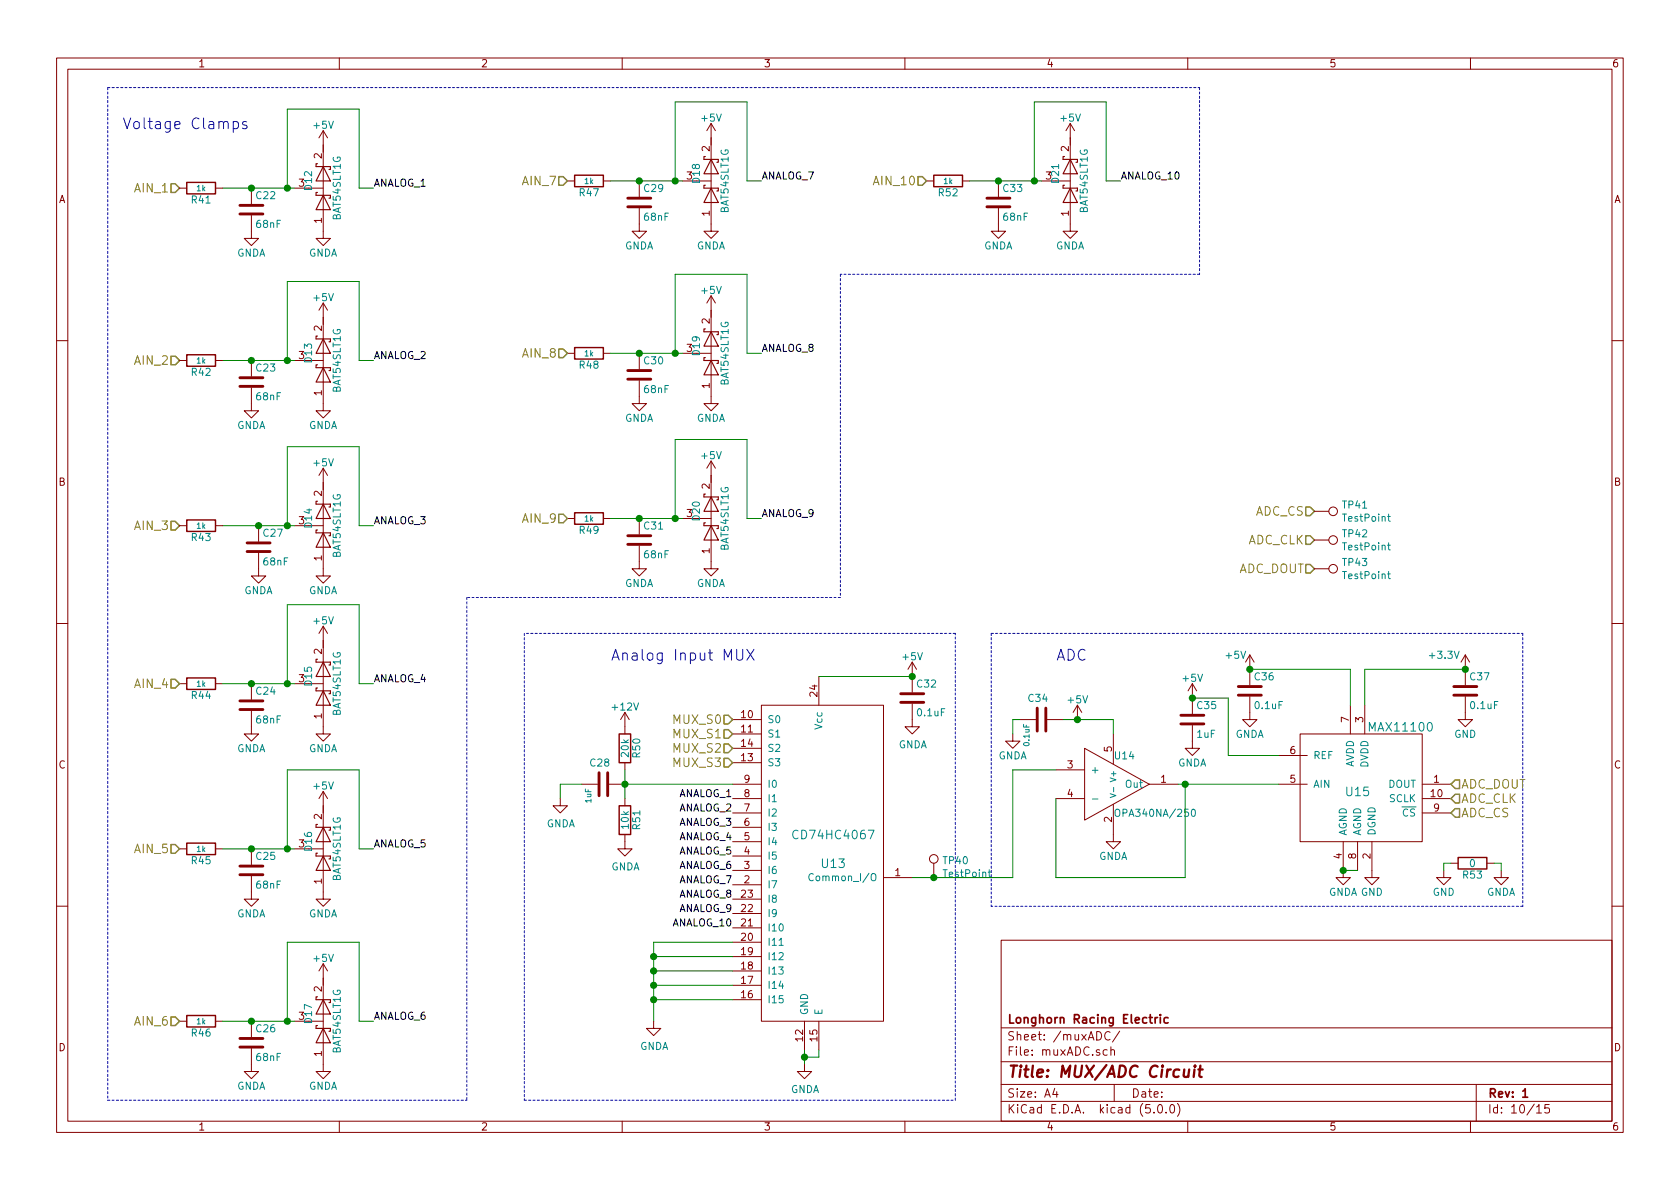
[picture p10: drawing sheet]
<svg xmlns="http://www.w3.org/2000/svg" width="297mm" height="210mm" viewBox="0 0 297 210" stroke-linecap="round" stroke-linejoin="round" font-family="sans-serif">
<g fill="none" stroke="#840000" stroke-width=".18">
<path d="M10 10.3h277v189.9h-277zM12 12.2h273v186.1h-273zM60 10.3v1.9M110 10.3v1.9M160 10.3v1.9M210 10.3v1.9M260 10.3v1.9M31.7 33.3h1.3M38.1 33.3h1.3M44.4 38.1v4.1h1.3l-1.3 1.2-1.2-1.2h1.2M44.4 33.3v2.8M52.1 33.3h5"/>
<path d="M57.1 23.1v19.1h1.3l-1.3 1.2-1.2-1.2h1.2M57.1 23.1l-.7 1.3M57.1 23.1l.8 1.3M100.3 32h1.3M106.7 32h1.2M113 36.8v4.1h1.3l-1.3 1.3-1.2-1.3h1.2M113 32v2.8M120.6 32h5.1M125.7 21.8v19.1h1.3l-1.3 1.3-1.2-1.3h1.2M125.7 21.8l-.7 1.3M125.7 21.8l.8 1.3M163.8 32h1.3"/>
<path d="M170.2 32h1.2M176.5 36.8v4.1h1.3l-1.3 1.3-1.2-1.3h1.2M176.5 32v2.8M184.1 32h5.1M189.2 21.8v19.1h1.3l-1.3 1.3-1.2-1.3h1.2M189.2 21.8l-.7 1.3M189.2 21.8l.8 1.3M57.1 53.6v19h1.3l-1.3 1.3-1.2-1.3h1.2M57.1 53.6l-.7 1.3M57.1 53.6l.8 1.3M125.7 52.3v19.1h1.3l-1.3 1.2-1.2-1.2h1.2M125.7 52.3l-.7 1.3"/>
<path d="M125.7 52.3l.8 1.3M10 60.2h2M31.7 63.7h1.3M38.1 63.7h1.3M44.4 68.6v4h1.3l-1.3 1.3-1.2-1.3h1.2M44.4 63.7v2.8M52.1 63.7h5M100.3 62.5h1.3M106.7 62.5h1.2M113 67.3v4.1h1.3l-1.3 1.2-1.2-1.2h1.2M113 62.5v2.8M120.6 62.5h5.1"/>
<path d="M285 60.2h2M31.7 93h1.3M38.1 93h1.3M45.7 97.8v4h1.3l-1.3 1.3-1.3-1.3h1.3M45.7 93v2.8M52.1 93h5M57.1 82.8v19h1.3l-1.3 1.3-1.2-1.3h1.2M57.1 82.8l-.7 1.3M57.1 82.8l.8 1.3M100.3 91.7h1.3M106.7 91.7h1.2M113 96.5v4.1h1.3l-1.3 1.2-1.2-1.2h1.2"/>
<path d="M113 91.7v2.8M120.6 91.7h5.1M125.7 81.5v19.1h1.3l-1.3 1.2-1.2-1.2h1.2M125.7 81.5l-.7 1.3M125.7 81.5l.8 1.3M232.4 90.4h2.5M232.4 95.5h2.5M10 110.3h2M57.1 110.7v19.1h1.3l-1.3 1.3-1.2-1.3h1.2M57.1 110.7l-.7 1.3M57.1 110.7l.8 1.3M144.8 119.6v5.1"/>
<path d="M161.3 117.1l-.8 1.3M161.3 117.1v5.3M161.3 117.1l.8 1.3M221 115.8l-.8 1.3M221 115.8v5.4M221 115.8l.7 1.3M232.4 100.6h2.5M259.1 115.8l-.8 1.3M259.1 115.8v5.4M259.1 115.8l.7 1.3M285 110.3h2M31.7 120.9h1.3"/>
<path d="M38.1 120.9h1.3M44.4 125.7v4.1h1.3l-1.3 1.3-1.2-1.3h1.2M44.4 120.9v2.8M52.1 120.9h5M57.1 139.9v19.1h1.3l-1.3 1.3-1.2-1.3h1.2M57.1 139.9l-.7 1.3M57.1 139.9l.8 1.3M102.9 138.7h2.8M107.7 138.7h2.8M110.5 126v3.8M110.5 134.9v1.2M110.5 126l-.8 1.2"/>
<path d="M110.5 126l.8 1.2M129.5 127.2h5.1M129.5 129.8h5.1M129.5 134.9h5.1M129.5 132.3h5.1M129.5 138.7h5.1M134.6 124.7h21.6v55.9h-21.6zM161.3 124.5v4h1.3l-1.3 1.3-1.3-1.3h1.3M179.1 129.8v1.3h1.2l-1.2 1.2-1.3-1.2h1.3M180.3 127.2h2.8M185.2 127.2h2.8M186.7 136.1h5.1"/>
<path d="M190.5 124.7l-.8 1.3M190.5 124.7v2.5M190.5 124.7l.8 1.3M191.8 132.3l11.4 6.4-11.4 6.3zM196.8 129.8v5.3M203.2 138.7h5.1M210.8 128.3v4h1.3l-1.3 1.3-1.3-1.3h1.3M210.8 120.9l-.7 1.3M210.8 120.9v5.3M210.8 120.9l.8 1.3M221 123.2v4h1.2l-1.2 1.3-1.3-1.3h1.3M226.1 138.7h5"/>
<path d="M226.1 133.6h5M229.9 129.8h21.6v19h-21.6zM238.8 124.7v5.1M241.3 124.7v5.1M251.5 138.7h5M259.1 123.2v4h1.2l-1.2 1.3-1.3-1.3h1.3M31.7 150.1h1.3M38.1 150.1h1.3M44.4 154.9v4.1h1.3l-1.3 1.3-1.2-1.3h1.2M44.4 150.1v2.8M52.1 150.1h5M99.1 141.2v1.3h1.2l-1.2 1.3-1.3-1.3h1.3"/>
<path d="M110.5 147.6v2.5h1.3l-1.3 1.3-1.3-1.3h1.3M110.5 141.2v1.3M129.5 156.5h5.1M129.5 159h5.1M129.5 153.9h5.1M129.5 151.4h5.1M129.5 148.8h5.1M129.5 146.3h5.1M129.5 143.8h5.1M129.5 141.2h5.1M156.2 155.2h5.1M165.1 152.6v2.6"/>
<path d="M186.7 141.2h5.1M196.8 142.2v6.6h1.3l-1.3 1.3-1.2-1.3h1.2M237.5 148.8v6.4h1.3l-1.3 1.3-1.3-1.3h1.3M240 148.8v5.1M242.6 148.8v6.4h1.2l-1.2 1.3-1.3-1.3h1.3M251.5 143.8h5M251.5 141.2h5M255.3 153.9v1.3h1.2l-1.2 1.3-1.3-1.3h1.3M256.5 152.6h1.3M262.9 152.6h1.3M265.4 153.9v1.3h1.3l-1.3 1.3-1.2-1.3h1.2M10 160.2h2"/>
<path d="M57.1 170.4v19.1h1.3l-1.3 1.2-1.2-1.2h1.2M57.1 170.4l-.7 1.3M57.1 170.4l.8 1.3M129.5 176.8h5.1M129.5 174.2h5.1M129.5 171.7h5.1M129.5 169.2h5.1M129.5 166.6h5.1M129.5 164.1h5.1M129.5 161.5h5.1M177 166.3h108v32h-108zM285 160.2h2"/>
<path d="M31.7 180.6h1.3M38.1 180.6h1.3M44.4 185.4v4.1h1.3l-1.3 1.2-1.2-1.2h1.2M44.4 180.6v2.8M52.1 180.6h5M60 198.3v1.9M110 198.3v1.9M115.6 180.6v1.3h1.2l-1.2 1.2-1.3-1.2h1.3M142.2 188.2v1.3h1.3l-1.3 1.2-1.2-1.2h1.2M142.2 180.6v5.1M144.8 180.6v5.1M160 198.3v1.9"/>
<path d="M177 194.8h108M177 191.8h108M177 187.8h108M177 181.8h108M186.5 192.5l-.4 1h1M186.8 193v1M195.8 185.7l-.5-.1-.3 .3 .1 .6 .2 .1 .5-.1M196.3 182.6a.7 .7 0 0 0-.9 .2 .7 .7 0 0 0 .1 .9 .55 .55 0 0 0 .8 .1M196.4 185.7h.1a.37 .37 0 0 1 .6 .1v.8M196.4 185.1v1.5M197 191.8v3M198 182.3l-1.3 2"/>
<path d="M204 196.7v.1M204.8 195.5l.4-.2a.94 .94 0 0 1 0 1.5 .79 .79 0 0 1-.4-1.3zM206.2 196.7v.1M207 195.4l.3-.1a.94 .94 0 0 1 0 1.5 .82 .82 0 0 1-.3-1.4zM208.2 195.1a1.71 1.71 0 0 1 0 2.3M210 198.3v1.9M260 198.3v1.9M261 191.8v6.5M271.7 195.8l.4-.5v1.5M271.7 196.8h.8M273.9 195.3h-.7l-.1 .7 .2-.1 .5 .1 .2 .2-.1 .5-.2 .1-.6-.1"/>
<circle cx="235.7" cy="90.4" r=".76"/>
<circle cx="235.7" cy="95.5" r=".76"/>
<circle cx="235.7" cy="100.6" r=".76"/>
<circle cx="165.1" cy="151.9" r=".76"/>
</g>
<path d="M204.2 179.9v1M204.7 179.9l-.3 .1-.2 .2M205.2 179.4v.2M205.2 179.9v1M206.5 180l-.4-.1-.3 .3 .1 .6 .2 .1 .4-.1M269.2 193l.5-.5v1.5M269.2 194h.9" fill="none" stroke="#840000" stroke-width=".3"/>
<path d="M209.4 189.1l-.1 1.2a.59 .59 0 0 0 .8 0M210.3 189.1l-.2 1.3M211.2 189.1l-.2 1.3M211.3 188.4l-.1 .1 .1 .1v-.2v.2M211.9 189.1h.7M212.2 188.4l-.2 1.8 .1 .1 .4 .1" fill="none" stroke="#840000" stroke-width=".41"/>
<g fill="none" stroke="#008484" stroke-width=".18">
<path d="M245.3 91.3h.5M245.3 96.4h.5M245.5 90.9v1.1l.3 .2M245.5 96v1.1l.3 .2M245.3 101.5h.5M245.5 101.1v1.1l.3 .1M196.9 139.2v.8M143.8 154.6a.6 .6 0 0 0-.8 .4 .6 .6 0 0 0 .6 .7l.2-.1M174.7 154.2h.5M174.9 153.8v1.1l.3 .2M193.1 141.3h1M196.3 140.4l1 .3-1 .3"/>
<path d="M197.2 143.3a.45 .45 0 0 1 .7 0 .88 .88 0 0 1-.2 1.1l-.4-.1a1.07 1.07 0 0 1-.1-1zM210.7 143.2l.2-.1a.69 .69 0 0 1 .5 .6 .69 .69 0 0 1-.5 .7l-.2-.2-.1-.3zM137.7 167.2h.8"/>
</g>
<g fill="none" stroke="#840000" stroke-width=".25">
<path d="M33 32.3h5.1v2h-5.1zM101.6 31h5.1v2h-5.1zM165.1 31h5.1v2h-5.1zM33 62.7h5.1v2.1h-5.1zM101.6 61.5h5.1v2h-5.1zM33 91.9h5.1v2.1h-5.1zM101.6 90.7h5.1v2h-5.1zM33 119.9h5.1v2h-5.1zM109.5 129.8h2v5.1h-2zM33 149.1h5.1v2h-5.1zM109.5 142.5h2v5.1h-2zM257.8 151.6h5.1v2.1h-5.1z"/>
<path d="M33 179.6h5.1v2h-5.1z"/>
</g>
<g fill="none" stroke="#840000" stroke-width=".51">
<path d="M42.4 37.8h4.1M42.4 36.3h4.1M111 36.6h4.1M111 35h4.1M174.5 36.6h4.1M174.5 35h4.1M42.4 68.3h4.1M42.4 66.8h4.1M111 67.1h4.1M111 65.5h4.1M43.7 97.5h4.1M43.7 96h4.1"/>
<path d="M111 96.3h4.1M111 94.7h4.1M42.4 125.5h4.1M42.4 123.9h4.1M105.9 136.6v4.1M107.4 136.6v4.1M159.3 124.2h4M159.3 122.7h4M183.4 125.2v4.1M184.9 125.2v4.1M208.8 128h4.1M208.8 126.5h4.1"/>
<path d="M218.9 122.9h4.1M218.9 121.4h4.1M257 122.9h4.1M257 121.4h4.1M42.4 154.7h4.1M42.4 153.2h4.1M42.4 185.2h4.1M42.4 183.6h4.1"/>
</g>
<path d="M41.2 21.6l.6-.1 .4 .3v.6l-.2 .3-.2 .1-.6-.1M41.2 21.5v1.9M43.6 21.6l-.4-.1-.3 .3 .1 .2 .6 .2v.5l-.2 .1-.5-.1M130.3 114.8v1.6l.3 .3h.4l.3-.3v-1.6M132.1 114.8l1.2 1.9M133.3 114.8l-1.2 1.9" fill="none" stroke="#0000c2" stroke-width=".18"/>
<g fill="#008400" stroke="#008400" stroke-width=".25">
<circle cx="190.5" cy="127.2" r=".51"/>
<circle cx="142.2" cy="186.9" r=".51"/>
<circle cx="115.6" cy="176.8" r=".51"/>
<circle cx="115.6" cy="174.2" r=".51"/>
<circle cx="115.6" cy="171.7" r=".51"/>
<circle cx="115.6" cy="169.2" r=".51"/>
<circle cx="110.5" cy="138.7" r=".51"/>
<circle cx="161.3" cy="119.6" r=".51"/>
<circle cx="209.6" cy="138.7" r=".51"/>
<circle cx="210.8" cy="123.4" r=".51"/>
<circle cx="221" cy="118.4" r=".51"/>
<circle cx="237.5" cy="153.9" r=".51"/>
<circle cx="259.1" cy="118.4" r=".51"/>
<circle cx="44.5" cy="120.9" r=".51"/>
<circle cx="44.5" cy="63.7" r=".51"/>
<circle cx="44.5" cy="33.3" r=".51"/>
<circle cx="45.7" cy="93" r=".51"/>
<circle cx="50.8" cy="63.7" r=".51"/>
<circle cx="50.8" cy="33.3" r=".51"/>
<circle cx="50.8" cy="93" r=".51"/>
<circle cx="50.8" cy="120.9" r=".51"/>
<circle cx="44.5" cy="150.1" r=".51"/>
<circle cx="50.8" cy="150.1" r=".51"/>
<circle cx="44.5" cy="180.6" r=".51"/>
<circle cx="50.8" cy="180.6" r=".51"/>
<circle cx="113" cy="32" r=".51"/>
<circle cx="119.4" cy="32" r=".51"/>
<circle cx="113" cy="62.5" r=".51"/>
<circle cx="119.4" cy="62.5" r=".51"/>
<circle cx="113" cy="91.7" r=".51"/>
<circle cx="119.4" cy="91.7" r=".51"/>
<circle cx="176.5" cy="32" r=".51"/>
<circle cx="182.9" cy="32" r=".51"/>
<circle cx="165.1" cy="155.2" r=".51"/>
</g>
<g fill="none" stroke="#008400" stroke-width=".18">
<path d="M39.4 33.3h12.7M50.8 33.3v-14h12.7v14h2.5M107.9 32h12.7M119.4 32v-14h12.7v14h2.5M171.4 32h12.7M182.9 32v-14h12.7v14h2.5M39.4 63.7h12.7M50.8 63.7v-13.9h12.7v13.9h2.5M107.9 62.5h12.7M119.4 62.5v-14h12.7v14h2.5M39.4 93h12.7M50.8 93v-14h12.7v14h2.5"/>
<path d="M107.9 91.7h12.7M119.4 91.7v-14h12.7v14h2.5M144.8 119.6h16.5M221 118.4h17.8v6.3M259.1 118.4h-17.8v6.3M39.4 120.9h12.7M50.8 120.9v-14h12.7v14h2.5M102.9 138.7h-3.8v2.5M110.5 136.1v5.1M110.5 138.7h19M180.3 127.2h-1.2v2.6M186.7 136.1h-7.6v19.1h-17.8"/>
<path d="M188 127.2h8.8v2.6M208.3 138.7h17.8M209.5 138.7v16.5h-22.8v-14M210.8 123.4h6.4v10.2h8.9M39.4 150.1h12.7M50.8 150.1v-14h12.7v14h2.5M237.5 153.9h2.5M256.5 152.6h-1.2v1.3M264.2 152.6h1.2v1.3M115.6 176.8h13.9M115.6 174.2h13.9M115.6 171.7h13.9"/>
<path d="M115.6 169.2h13.9M129.5 166.6h-13.9v14M39.4 180.6h12.7M50.8 180.6v-14h12.7v14h2.5M142.2 185.7v2.5M144.8 185.7v1.2h-2.6"/>
</g>
<g fill="none" stroke="#0000c2" stroke-width=".18" stroke-dasharray=".4 .4">
<path d="M19 15.5v179.1M19 15.5h193.1M212.1 15.5v33M148.6 48.5v57.2M212.1 48.5h-63.5M82.5 105.7v88.9M92.7 112v82.6M148.6 105.7h-66.1M168.9 112h-76.2M175.3 112v48.3M175.3 112h93.9M269.2 112v48.3"/>
<path d="M269.2 160.3h-93.9M19 194.6h63.5M92.7 194.6h76.2M168.9 194.6v-82.6"/>
</g>
<g fill="none" stroke="#848400" stroke-width=".25">
<path d="M30.2 32.5h.8l.7 .8-.7 .7h-.8zM98.8 31.2h.8l.7 .8-.7 .8h-.8zM162.3 31.2h.8l.7 .8-.7 .8h-.8zM30.2 63h.8l.7 .7-.7 .8h-.8zM98.8 61.7h.8l.7 .8-.7 .7h-.8zM30.2 92.2h.8l.7 .8-.7 .7h-.8zM98.8 90.9h.8l.7 .8-.7 .8h-.8zM230.9 99.8h.7l.8 .8-.8 .7h-.7zM230.9 94.7h.7l.8 .8-.8 .8h-.7zM230.9 89.7h.7l.8 .7-.8 .8h-.7zM30.2 120.1h.8l.7 .8-.7 .8h-.8zM128 126.5h.8l.7 .7-.7 .8h-.8z"/>
<path d="M128 129h.8l.7 .8-.7 .8h-.8zM128 131.6h.8l.7 .7-.7 .8h-.8zM128 134.1h.8l.7 .8-.7 .7h-.8zM256.5 138.7l.8-.8h.8v1.5h-.8zM30.2 149.3h.8l.7 .8-.7 .8h-.8zM256.5 141.2l.8-.7h.8v1.5h-.8zM257.3 143h.8v1.5h-.8l-.8-.7zM30.2 179.8h.8l.7 .8-.7 .8h-.8z"/>
</g>
<g fill="none" stroke="#840000" stroke-width=".2">
<path d="M56.1 34h-.2v.5h2.5v.5h-.2M56.1 29h-.2v.5h2.5v.5h-.2M57.1 34.5l1.3 2.6h-2.5zM57.1 29.5l1.3 2.5h-2.5zM124.7 32.8h-.2v.5h2.5v.5h-.3M124.7 27.7h-.2v.5h2.5v.5h-.3M125.7 33.3l1.3 2.5h-2.5zM125.7 28.2l1.3 2.5h-2.5zM188.2 32.8h-.2v.5h2.5v.5h-.3M188.2 27.7h-.2v.5h2.5v.5h-.3M189.2 33.3l1.3 2.5h-2.5zM189.2 28.2l1.3 2.5h-2.5z"/>
<path d="M56.1 59.4h-.2v.5h2.5v.5h-.2M57.1 59.9l1.3 2.6h-2.5zM124.7 58.2h-.2v.5h2.5v.5h-.3M125.7 58.7l1.3 2.5h-2.5zM56.1 64.5h-.2v.5h2.5v.5h-.2M57.1 65l1.3 2.6h-2.5zM124.7 63.2h-.2v.5h2.5v.6h-.3M125.7 63.7l1.3 2.6h-2.5zM56.1 93.7h-.2v.5h2.5v.5h-.2M56.1 88.6h-.2v.5h2.5v.6h-.2M57.1 94.2l1.3 2.6h-2.5zM57.1 89.1l1.3 2.6h-2.5z"/>
<path d="M124.7 92.5h-.2v.5h2.5v.5h-.3M124.7 87.4h-.2v.5h2.5v.5h-.3M125.7 93l1.3 2.5h-2.5zM125.7 87.9l1.3 2.5h-2.5zM56.1 116.6h-.2v.5h2.5v.5h-.2M57.1 117.1l1.3 2.5h-2.5zM56.1 121.7h-.2v.5h2.5v.5h-.2M57.1 122.2l1.3 2.5h-2.5zM56.1 150.9h-.2v.5h2.5v.5h-.2M56.1 145.8h-.2v.5h2.5v.5h-.2M57.1 151.4l1.3 2.5h-2.5zM57.1 146.3l1.3 2.5h-2.5z"/>
<path d="M56.1 176.3h-.2v.5h2.5v.5h-.2M57.1 176.8l1.3 2.5h-2.5zM56.1 181.4h-.2v.5h2.5v.5h-.2M57.1 181.9l1.3 2.5h-2.5z"/>
</g>
<text font-size="2.8" fill="#840000" x="178" y="190.5">Title: MUX/ADC Circuit</text>
<g font-size="2.7" fill="#0000c2">
<text x="21.6" y="22.9">Voltage Clamps</text>
<text x="107.9" y="116.8">Analog Input MUX</text>
<text x="186.7" y="116.8">ADC</text>
</g>
<g font-size="2.1" fill="#848400">
<text x="24" y="34">AIN_1</text>
<text x="92.5" y="32.8">AIN_7</text>
<text x="154.9" y="32.8">AIN_10</text>
<text x="24" y="64.5">AIN_2</text>
<text x="92.5" y="63.2">AIN_8</text>
<text x="24" y="93.7">AIN_3</text>
<text x="92.5" y="92.5">AIN_9</text>
<text x="221.9" y="91.2">ADC_CS</text>
<text x="218.8" y="101.3">ADC_DOUT</text>
<text x="220.5" y="96.3">ADC_CLK</text>
<text x="24" y="121.7">AIN_4</text>
<text x="119.3" y="128">MUX_S0</text>
<text x="119.3" y="130.6">MUX_S1</text>
<text x="119.3" y="133.1">MUX_S2</text>
<text x="119.3" y="135.6">MUX_S3</text>
<text x="258.3" y="139.4">ADC_DOUT</text>
<text x="258.3" y="142">ADC_CLK</text>
<text x="258.3" y="144.5">ADC_CS</text>
<text x="24" y="150.9">AIN_5</text>
<text x="24" y="181.4">AIN_6</text>
</g>
<g font-size="2.1" fill="#008484">
<text x="242.3" y="129.4">MAX11100</text>
<text x="238.1" y="140.8">U15</text>
<text x="140.7" y="148.4">CD74HC4067</text>
<text x="145.4" y="153.5">U13</text>
</g>
<g font-size="2.1" fill="#840000">
<text x="178" y="184">Sheet: /muxADC/</text>
<text x="178" y="181">Longhorn Racing Electric</text>
<text x="178" y="186.7">File: muxADC.sch</text>
<text x="178" y="196.9">KiCad E.D.A. kicad (5.0.0)</text>
<text x="178" y="194.1">Size: A4</text>
<text x="200" y="194.1">Date:</text>
<text x="263" y="194.1">Rev: 1</text>
<text x="263" y="196.9">Id: 10/15</text>
</g>
<g font-size="1.8" fill="#840000">
<text x="35" y="11.9">1</text>
<text x="85" y="11.9">2</text>
<text x="135" y="11.9">3</text>
<text x="185" y="11.9">4</text>
<text x="235" y="11.9">5</text>
<text x="285" y="11.9">6</text>
<text x="56.9" y="28" transform="rotate(-90 56.9 28)">2</text>
<text x="125.5" y="26.8" transform="rotate(-90 125.5 26.8)">2</text>
<text x="189" y="26.8" transform="rotate(-90 189 26.8)">2</text>
<text x="10.4" y="35.9">A</text>
<text x="52.9" y="33">3</text>
<text x="121.4" y="31.7">3</text>
<text x="184.9" y="31.7">3</text>
<text x="285.4" y="35.9">A</text>
<text x="56.9" y="39.5" transform="rotate(-90 56.9 39.5)">1</text>
<text x="125.5" y="38.2" transform="rotate(-90 125.5 38.2)">1</text>
<text x="189" y="38.2" transform="rotate(-90 189 38.2)">1</text>
<text x="56.9" y="58.5" transform="rotate(-90 56.9 58.5)">2</text>
<text x="125.5" y="57.2" transform="rotate(-90 125.5 57.2)">2</text>
<text x="52.9" y="63.5">3</text>
<text x="121.4" y="62.2">3</text>
<text x="56.9" y="69.9" transform="rotate(-90 56.9 69.9)">1</text>
<text x="125.5" y="68.7" transform="rotate(-90 125.5 68.7)">1</text>
<text x="10.4" y="85.9">B</text>
<text x="56.9" y="87.7" transform="rotate(-90 56.9 87.7)">2</text>
<text x="125.5" y="86.5" transform="rotate(-90 125.5 86.5)">2</text>
<text x="285.4" y="85.9">B</text>
<text x="52.9" y="92.7">3</text>
<text x="121.4" y="91.4">3</text>
<text x="56.9" y="99.2" transform="rotate(-90 56.9 99.2)">1</text>
<text x="125.5" y="97.9" transform="rotate(-90 125.5 97.9)">1</text>
<text x="56.9" y="115.7" transform="rotate(-90 56.9 115.7)">2</text>
<text x="52.9" y="120.6">3</text>
<text x="144.5" y="123.1" transform="rotate(-90 144.5 123.1)">24</text>
<text x="56.9" y="127.1" transform="rotate(-90 56.9 127.1)">1</text>
<text x="131.1" y="127">10</text>
<text x="131.1" y="129.5">11</text>
<text x="238.5" y="127.7" transform="rotate(-90 238.5 127.7)">7</text>
<text x="241" y="127.7" transform="rotate(-90 241 127.7)">3</text>
<text x="10.4" y="135.9">C</text>
<text x="131.1" y="134.6">13</text>
<text x="131.1" y="132.1">14</text>
<text x="188.7" y="135.9">3</text>
<text x="196.6" y="132.9" transform="rotate(-90 196.6 132.9)">5</text>
<text x="228.1" y="133.3">6</text>
<text x="285.4" y="135.9">C</text>
<text x="131.6" y="143.5">7</text>
<text x="131.6" y="141">8</text>
<text x="131.6" y="138.4">9</text>
<text x="188.7" y="141">4</text>
<text x="205.3" y="138.4">1</text>
<text x="228.1" y="138.4">5</text>
<text x="253" y="141">10</text>
<text x="253.5" y="138.4">1</text>
<text x="253.5" y="143.5">9</text>
<text x="52.9" y="149.9">3</text>
<text x="56.9" y="144.9" transform="rotate(-90 56.9 144.9)">2</text>
<text x="131.6" y="148.6">5</text>
<text x="131.6" y="146">6</text>
<text x="196.6" y="145.4" transform="rotate(-90 196.6 145.4)">2</text>
<text x="131.6" y="153.7">3</text>
<text x="131.6" y="151.1">4</text>
<text x="158.3" y="154.9">1</text>
<text x="237.2" y="151.9" transform="rotate(-90 237.2 151.9)">4</text>
<text x="239.8" y="151.9" transform="rotate(-90 239.8 151.9)">8</text>
<text x="242.3" y="151.9" transform="rotate(-90 242.3 151.9)">2</text>
<text x="56.9" y="156.3" transform="rotate(-90 56.9 156.3)">1</text>
<text x="131.1" y="161.3">22</text>
<text x="131.1" y="158.7">23</text>
<text x="131.6" y="156.2">2</text>
<text x="131.1" y="166.4">20</text>
<text x="131.1" y="163.8">21</text>
<text x="131.1" y="174">17</text>
<text x="131.1" y="171.4">18</text>
<text x="131.1" y="168.9">19</text>
<text x="56.9" y="175.4" transform="rotate(-90 56.9 175.4)">2</text>
<text x="131.1" y="176.5">16</text>
<text x="10.4" y="185.9">D</text>
<text x="52.9" y="180.3">3</text>
<text x="142" y="184.1" transform="rotate(-90 142 184.1)">12</text>
<text x="144.5" y="184.1" transform="rotate(-90 144.5 184.1)">15</text>
<text x="285.4" y="185.9">D</text>
<text x="56.9" y="186.8" transform="rotate(-90 56.9 186.8)">1</text>
<text x="35" y="199.9">1</text>
<text x="85" y="199.9">2</text>
<text x="135" y="199.9">3</text>
<text x="185" y="199.9">4</text>
<text x="235" y="199.9">5</text>
<text x="285" y="199.9">6</text>
</g>
<g font-size="1.8" fill="#008484">
<text x="55.5" y="22.8">+5V</text>
<text x="124.1" y="21.5">+5V</text>
<text x="187.6" y="21.5">+5V</text>
<text x="33.9" y="36">R41</text>
<text x="45.4" y="35.2">C22</text>
<text x="55.2" y="33.6" transform="rotate(-90 55.2 33.6)">D12</text>
<text x="102.5" y="34.7">R47</text>
<text x="113.9" y="34">C29</text>
<text x="123.7" y="32.3" transform="rotate(-90 123.7 32.3)">D18</text>
<text x="166" y="34.7">R52</text>
<text x="177.4" y="34">C33</text>
<text x="187.2" y="32.3" transform="rotate(-90 187.2 32.3)">D21</text>
<text x="45.4" y="40.3">68nF</text>
<text x="60.2" y="38.9" transform="rotate(-90 60.2 38.9)">BAT54SLT1G</text>
<text x="114" y="39">68nF</text>
<text x="128.8" y="37.6" transform="rotate(-90 128.8 37.6)">BAT54SLT1G</text>
<text x="177.5" y="39">68nF</text>
<text x="192.3" y="37.6" transform="rotate(-90 192.3 37.6)">BAT54SLT1G</text>
<text x="41.9" y="45.4">GNDA</text>
<text x="54.6" y="45.4">GNDA</text>
<text x="110.4" y="44.1">GNDA</text>
<text x="123.1" y="44.1">GNDA</text>
<text x="173.9" y="44.1">GNDA</text>
<text x="186.6" y="44.1">GNDA</text>
<text x="55.5" y="53.3">+5V</text>
<text x="124.1" y="52">+5V</text>
<text x="45.4" y="65.7">C23</text>
<text x="55.2" y="64.1" transform="rotate(-90 55.2 64.1)">D13</text>
<text x="102.5" y="65.2">R48</text>
<text x="113.9" y="64.4">C30</text>
<text x="123.7" y="62.8" transform="rotate(-90 123.7 62.8)">D19</text>
<text x="33.9" y="66.5">R42</text>
<text x="45.4" y="70.8">68nF</text>
<text x="60.2" y="69.4" transform="rotate(-90 60.2 69.4)">BAT54SLT1G</text>
<text x="114" y="69.5">68nF</text>
<text x="128.8" y="68.1" transform="rotate(-90 128.8 68.1)">BAT54SLT1G</text>
<text x="41.9" y="75.9">GNDA</text>
<text x="54.6" y="75.9">GNDA</text>
<text x="110.4" y="74.6">GNDA</text>
<text x="123.1" y="74.6">GNDA</text>
<text x="55.5" y="82.5">+5V</text>
<text x="124.1" y="81.2">+5V</text>
<text x="237.5" y="89.9">TP41</text>
<text x="33.9" y="95.7">R43</text>
<text x="46.6" y="94.9">C27</text>
<text x="55.2" y="93.3" transform="rotate(-90 55.2 93.3)">D14</text>
<text x="102.5" y="94.4">R49</text>
<text x="113.9" y="93.6">C31</text>
<text x="123.7" y="92" transform="rotate(-90 123.7 92)">D20</text>
<text x="237.5" y="95">TP42</text>
<text x="237.6" y="92.2">TestPoint</text>
<text x="46.7" y="100">68nF</text>
<text x="60.2" y="98.6" transform="rotate(-90 60.2 98.6)">BAT54SLT1G</text>
<text x="114" y="98.7">68nF</text>
<text x="128.8" y="97.3" transform="rotate(-90 128.8 97.3)">BAT54SLT1G</text>
<text x="237.5" y="100.1">TP43</text>
<text x="237.6" y="97.3">TestPoint</text>
<text x="43.1" y="105.1">GNDA</text>
<text x="54.6" y="105.1">GNDA</text>
<text x="110.4" y="103.8">GNDA</text>
<text x="123.1" y="103.8">GNDA</text>
<text x="237.6" y="102.4">TestPoint</text>
<text x="55.5" y="110.4">+5V</text>
<text x="159.7" y="116.8">+5V</text>
<text x="216.8" y="116.5">+5V</text>
<text x="252.9" y="116.5">+3.3V</text>
<text x="33.9" y="123.6">R44</text>
<text x="45.4" y="122.9">C24</text>
<text x="55.2" y="121.2" transform="rotate(-90 55.2 121.2)">D15</text>
<text x="108.4" y="125.6">+12V</text>
<text x="162.2" y="121.6">C32</text>
<text x="181.9" y="124.1">C34</text>
<text x="188.9" y="124.4">+5V</text>
<text x="209.2" y="120.6">+5V</text>
<text x="211.7" y="125.4">C35</text>
<text x="221.9" y="120.3">C36</text>
<text x="222" y="125.4">0.1uF</text>
<text x="260" y="120.3">C37</text>
<text x="260.1" y="125.4">0.1uF</text>
<text x="45.4" y="127.9">68nF</text>
<text x="60.2" y="126.5" transform="rotate(-90 60.2 126.5)">BAT54SLT1G</text>
<text x="135.6" y="127.9">S0</text>
<text x="135.6" y="130.4">S1</text>
<text x="145.4" y="128.9" transform="rotate(-90 145.4 128.9)">Vcc</text>
<text x="162.3" y="126.7">0.1uF</text>
<text x="211.7" y="130.5">1uF</text>
<text x="218.4" y="130.5">GNDA</text>
<text x="257.1" y="130.5">GND</text>
<text x="41.9" y="133">GNDA</text>
<text x="54.6" y="133">GNDA</text>
<text x="104.4" y="135.6">C28</text>
<text x="111.2" y="133.8" transform="rotate(-90 111.2 133.8)">20k</text>
<text x="113.2" y="133.9" transform="rotate(-90 113.2 133.9)">R50</text>
<text x="135.6" y="135.5">S3</text>
<text x="135.6" y="133">S2</text>
<text x="158.8" y="132.3">GNDA</text>
<text x="176.5" y="134.3">GNDA</text>
<text x="192.8" y="136.8">+</text>
<text x="197.2" y="134.3">U14</text>
<text x="208.2" y="135.6">GNDA</text>
<text x="232.2" y="134.2">REF</text>
<text x="239.4" y="135.8" transform="rotate(-90 239.4 135.8)">AVDD</text>
<text x="241.9" y="135.8" transform="rotate(-90 241.9 135.8)">DVDD</text>
<text x="55.5" y="139.6">+5V</text>
<text x="135.6" y="141.9">I1</text>
<text x="135.6" y="139.3">I0</text>
<text x="199.1" y="139.3">Out</text>
<text x="232.2" y="139.3">AIN</text>
<text x="245.4" y="139.3">DOUT</text>
<text x="245.6" y="141.9">SCLK</text>
<text x="96.6" y="146.3">GNDA</text>
<text x="111.2" y="146.5" transform="rotate(-90 111.2 146.5)">10k</text>
<text x="113.2" y="146.6" transform="rotate(-90 113.2 146.6)">R51</text>
<text x="135.6" y="149.5">I4</text>
<text x="135.6" y="146.9">I3</text>
<text x="135.6" y="144.4">I2</text>
<text x="197.9" y="144.4">OPA340NA/250</text>
<text x="238.1" y="147.8" transform="rotate(-90 238.1 147.8)">AGND</text>
<text x="240.7" y="147.8" transform="rotate(-90 240.7 147.8)">AGND</text>
<text x="243.2" y="147.8" transform="rotate(-90 243.2 147.8)">DGND</text>
<text x="248" y="144.4">CS</text>
<text x="33.9" y="152.8">R45</text>
<text x="45.4" y="152.1">C25</text>
<text x="55.2" y="150.4" transform="rotate(-90 55.2 150.4)">D16</text>
<text x="60.2" y="155.7" transform="rotate(-90 60.2 155.7)">BAT54SLT1G</text>
<text x="108" y="153.9">GNDA</text>
<text x="135.6" y="154.6">I6</text>
<text x="135.6" y="152">I5</text>
<text x="144.2" y="155.8">Common_I/O</text>
<text x="166.9" y="152.8">TP40</text>
<text x="167" y="155.1">TestPoint</text>
<text x="194.3" y="152.1">GNDA</text>
<text x="258.7" y="155.4">R53</text>
<text x="259.9" y="153.3">0</text>
<text x="45.4" y="157.1">68nF</text>
<text x="135.6" y="157.1">I7</text>
<text x="135.6" y="159.6">I8</text>
<text x="234.9" y="158.4">GNDA GND</text>
<text x="253.3" y="158.4">GND</text>
<text x="262.8" y="158.4">GNDA</text>
<text x="41.9" y="162.2">GNDA</text>
<text x="54.6" y="162.2">GNDA</text>
<text x="135.6" y="167.3">I11</text>
<text x="135.6" y="164.7">I10</text>
<text x="135.6" y="162.2">I9</text>
<text x="55.5" y="170.1">+5V</text>
<text x="135.6" y="172.3">I13</text>
<text x="135.6" y="169.8">I12</text>
<text x="135.6" y="177.4">I15</text>
<text x="135.6" y="174.9">I14</text>
<text x="142.9" y="179.6" transform="rotate(-90 142.9 179.6)">GND</text>
<text x="145.4" y="179.6" transform="rotate(-90 145.4 179.6)">E</text>
<text x="33.9" y="183.3">R46</text>
<text x="45.4" y="182.5">C26</text>
<text x="55.2" y="180.9" transform="rotate(-90 55.2 180.9)">D17</text>
<text x="113.1" y="185.7">GNDA</text>
<text x="45.4" y="187.6">68nF</text>
<text x="60.2" y="186.2" transform="rotate(-90 60.2 186.2)">BAT54SLT1G</text>
<text x="41.9" y="192.7">GNDA</text>
<text x="54.6" y="192.7">GNDA</text>
<text x="139.8" y="193.3">GNDA</text>
</g>
<g font-size="1.8">
<text x="66" y="33">ANALOG_1</text>
<text x="134.6" y="31.7">ANALOG_7</text>
<text x="198.1" y="31.7">ANALOG_10</text>
<text x="66" y="63.5">ANALOG_2</text>
<text x="134.6" y="62.2">ANALOG_8</text>
<text x="66" y="92.7">ANALOG_3</text>
<text x="134.6" y="91.4">ANALOG_9</text>
<text x="66" y="120.6">ANALOG_4</text>
<text x="119.9" y="141">ANALOG_1</text>
<text x="119.9" y="143.5">ANALOG_2</text>
<text x="66" y="149.9">ANALOG_5</text>
<text x="119.9" y="146">ANALOG_3</text>
<text x="119.9" y="148.6">ANALOG_4</text>
<text x="119.9" y="151.1">ANALOG_5</text>
<text x="119.9" y="153.7">ANALOG_6</text>
<text x="119.9" y="156.2">ANALOG_7</text>
<text x="119.9" y="158.7">ANALOG_8</text>
<text x="119.9" y="161.3">ANALOG_9</text>
<text x="118.9" y="163.8">ANALOG_10</text>
<text x="66" y="180.3">ANALOG_6</text>
</g>
<g font-size="1.4" fill="#008484">
<text x="34.8" y="33.8">1k</text>
<text x="103.4" y="32.5">1k</text>
<text x="166.9" y="32.5">1k</text>
<text x="34.8" y="64.3">1k</text>
<text x="103.4" y="63">1k</text>
<text x="34.8" y="93.5">1k</text>
<text x="103.4" y="92.2">1k</text>
<text x="34.8" y="121.4">1k</text>
<text x="182" y="131.8" transform="rotate(-90 182 131.8)">0.1uF</text>
<text x="197.4" y="137.9" transform="rotate(-90 197.4 137.9)">V+</text>
<text x="104.5" y="142" transform="rotate(-90 104.5 142)">1uF</text>
<text x="34.8" y="150.6">1k</text>
<text x="34.8" y="181.1">1k</text>
</g>
</svg>
